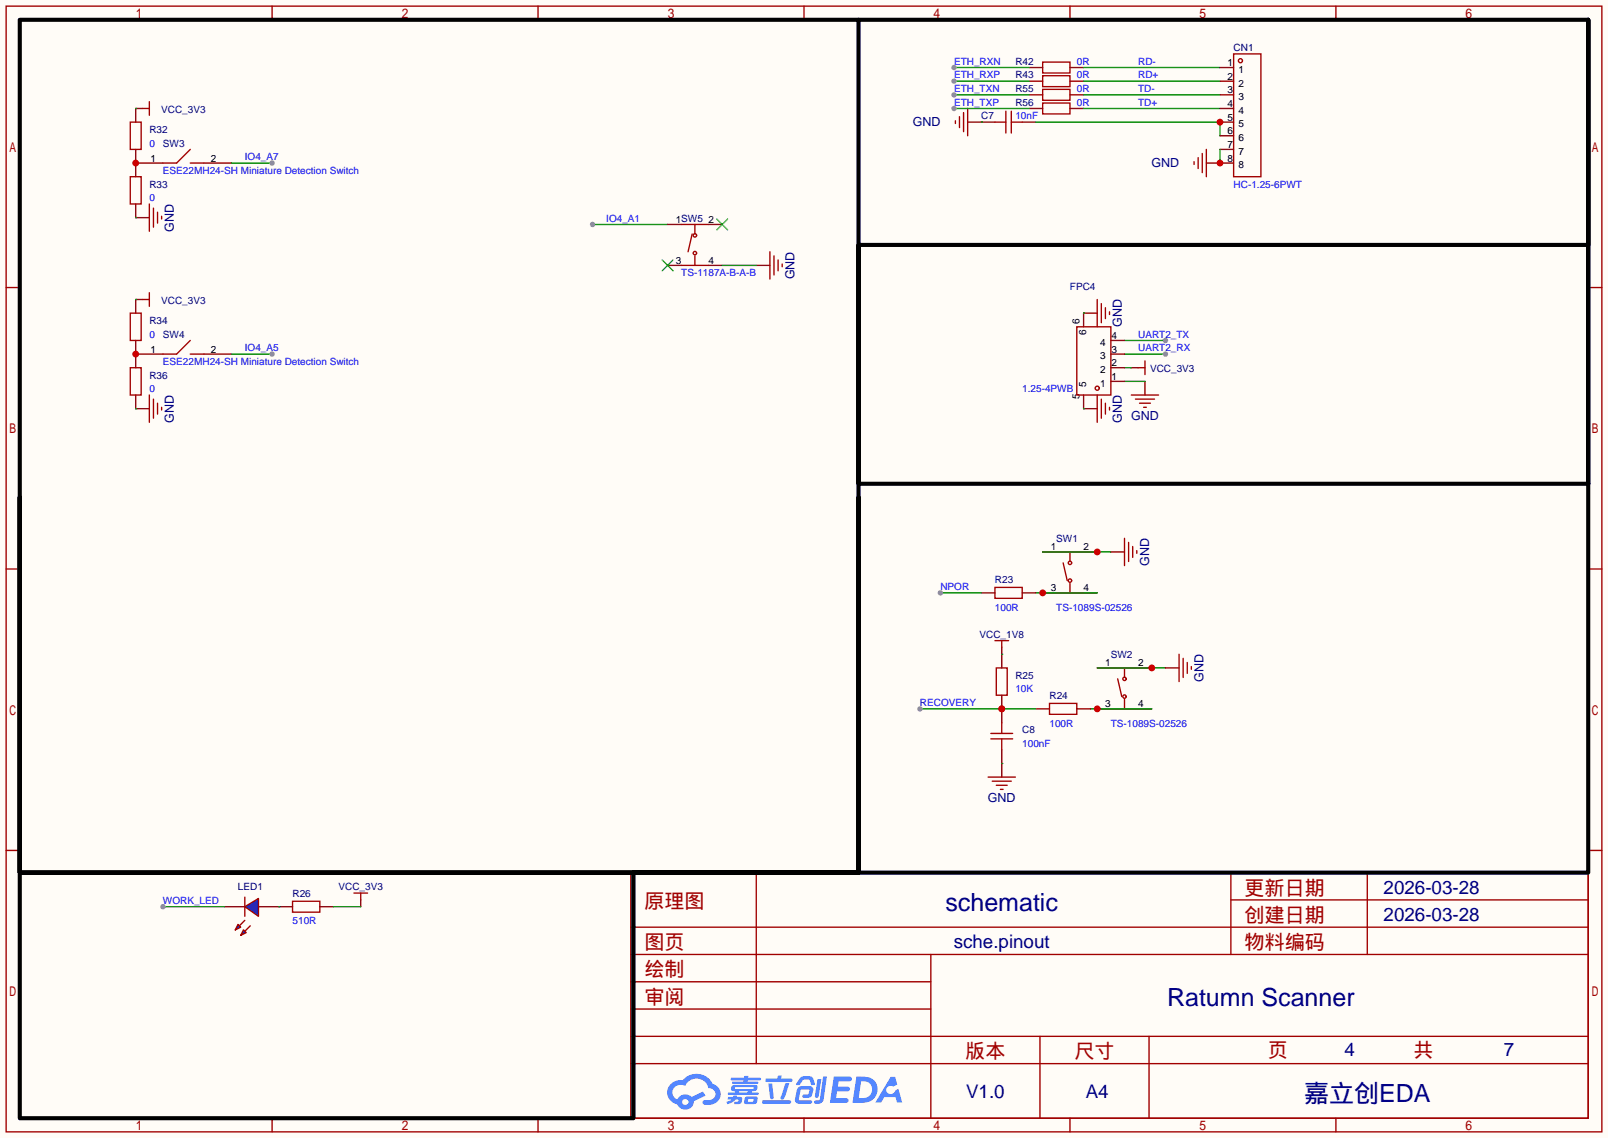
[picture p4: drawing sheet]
<svg xmlns="http://www.w3.org/2000/svg" width="299mm" height="212mm" viewBox="0 0 299 212" stroke-linecap="round" stroke-linejoin="round" font-family="sans-serif">
<path d="M0 0h299.5v211.8h-299.5z" fill="#fffcf7"/>
<g fill="none" stroke="#a10000" stroke-width=".25">
<path d="M1.1 1.1h297.2v209.6h-297.2zM3.7 3.7h292.1v204.5h-292.1zM50.7 1.1v2.6M100.2 1.1v2.6M149.7 1.1v2.6M199.3 1.1v2.6M248.8 1.1v2.6M1.1 53.5h2.6M295.8 53.5h2.5M1.1 105.9h2.6M295.8 105.9h2.5M1.1 158.3h2.6"/>
<path d="M295.8 158.3h2.5M117.5 162.4h178.3v45.8h-178.3zM117.5 177.7h178.3M117.5 172.6h178.3M140.8 162.4v35.6M173.4 177.7v30.5M229.2 162.4v15.3M229.2 167.5h66.6M254.6 162.4v15.3M117.5 182.8h55.9M117.5 198h178.3M117.5 192.9h178.3"/>
<path d="M117.5 187.8h55.9M193.7 192.9v15.3M214 192.9v15.3M50.7 208.2v2.5M100.2 208.2v2.5M149.7 208.2v2.5M199.3 208.2v2.5M248.8 208.2v2.5"/>
</g>
<g fill="#5487ff">
<path d="M155.3 200.4h2.1a.97 .97 0 0 1 1.3 .4 .53 .53 0 0 1-.7 .5h-1.8l-.2 1h1.9a.43 .43 0 0 1 .4 .5 .43 .43 0 0 1-.5 .3h-1.9l-.2 1.3h1.7a.45 .45 0 0 1 .6 .2 .45 .45 0 0 1-.2 .6l-3.2 .1z"/>
<path d="M165.9 200.5h.8l.4 1.4-.7 .4a.82 .82 0 0 0-1.2 .1 .82 .82 0 0 0 .1 1.1 .82 .82 0 0 0 1.2 0l.2-.5 .6-.3 .7 2.5h-.9l-.3-1h-2.1l-.6 1h-1.1z"/>
<path d="M152.2 200.9h.8l-.5 3.2a.36 .36 0 0 1-.4 .3 .36 .36 0 0 1-.3-.4z"/>
<path d="M153.3 200.4h.7l-.6 4.3a1.13 1.13 0 0 1-1.8 .6l.2-.4 .7-.1 .2-.2z"/>
<path d="M149 200.7l.6-.4h1a.77 .77 0 0 1 .9 .6l.3 .9-.2 .2h-.5l-.4-1h-.9a1.3 1.3 0 0 0-.8 .9l-.6 .1-.2-.2z"/>
<path d="M148.6 202.5l.5-.3h1.7a.66 .66 0 0 1 .6 .9l-.1 .4a.81 .81 0 0 1-.9 .9h-.7a.32 .32 0 0 1-.3-.4 .32 .32 0 0 1 .4-.3h.7l.3-.9-1.7 .1-.3 1.9h2.1a.32 .32 0 0 1 .4 .4 .32 .32 0 0 1-.4 .3l-2.3-.1-.5-.3v-.5z"/>
<path d="M142 204.8h5a.33 .33 0 0 1 .3 .4 .33 .33 0 0 1-.3 .3h-4.9l-.2-.2z"/>
<path d="M146.3 201.6h.7l-1 2.9a.36 .36 0 0 1-.4 .2 .36 .36 0 0 1-.3-.3z"/>
<path d="M143.1 201.7h.7l.3 2.6a.34 .34 0 0 1-.3 .3 .34 .34 0 0 1-.4-.2z"/>
<path d="M142.6 200.8h2.2l.1-.4 .1-.2h.6l-.1 .6h1.8a.32 .32 0 0 1 .3 .3 .32 .32 0 0 1-.4 .3h-4.5l-.1-.1z"/>
<path d="M135.6 204.2h.9l.1-.2 .7-.1-.1 .3h.9a.82 .82 0 0 1-.6 1.3h-.7v-.4l.7-.1v-.3h-.5l-.5 .4-1 .4-.2-.4 1-.4h-.8z"/>
<path d="M136.1 200.6h2.5v-.3h.8l-.1 .3h2.2l.2 .3-.2 .2h-2.3v.3h1.8l.2 .2-.2 .2h-4.5l-.2-.2 .1-.2h2l.1-.3h-2.3l-.1-.2z"/>
<path d="M159.5 200.4l-.7 4.9h1.6a2.47 2.47 0 0 0 2.9-1.7 2.47 2.47 0 0 0-1.4-3zM160.4 201.3a1.61 1.61 0 0 1 2 1.4 1.61 1.61 0 0 1-1.8 1.7h-.7z"/>
<path d="M136.3 202.2a.55 .55 0 0 0-.2 .7 .55 .55 0 0 0 .7 .2l.1 .3h-1.3v.4h5.5l.2-.2-.2-.2h-1.2l.2-.3a.7 .7 0 0 0 .8-.2 .7 .7 0 0 0 0-.9h-4.1zM136.9 202.4h3.3l.2 .1-.2 .2h-3.2l-.2-.1zM137.6 203.1h1.7l-.2 .3h-1.4z"/>
<path d="M138.8 204.3a1.05 1.05 0 0 0-.1 1.2 2.91 2.91 0 0 0 2.2-.2 .98 .98 0 0 0 0-1.2h-1.6zM139.4 204.6l.8-.1 .1 .1v.3l-.2 .2h-.8z"/>
<path d="M125 201.7a2.23 2.23 0 0 0-.7 2.3 2.23 2.23 0 0 0 1.8 1.6 1.58 1.58 0 0 0 1.8 .9 1.58 1.58 0 0 0 1.3-1.5l2.2-1-.5-.8-2.1 1a1.65 1.65 0 0 0-2.6 .5 1.45 1.45 0 0 1-.8-2 1.45 1.45 0 0 1 2-.7l.2 .1a2.3 2.3 0 0 1 2.3-1.3 2.3 2.3 0 0 1 2.1 1.7 1.12 1.12 0 0 1 1.2 1.1 1.12 1.12 0 0 1-1.1 1.2h-.7a.45 .45 0 0 0-.6 .3 .45 .45 0 0 0 .5 .6 2.21 2.21 0 0 0 2.2-.6 2.21 2.21 0 0 0 .5-2.3 2.13 2.13 0 0 0-1.3-1 3.3 3.3 0 0 0-5.5-.7l-1.2 .1zM127.1 205.2a.57 .57 0 0 1 1.1 0 .57 .57 0 0 1-1.1 0z"/>
</g>
<g fill="none" stroke="#a10000" stroke-width=".25">
<path d="M196.7 110.4h5.1M196.7 102.7h5.1M198 104.8l.8 3.3M199.3 102.7v1.8M199.3 108.6v1.8"/>
<circle cx="199.3" cy="104.8" r=".32"/>
<circle cx="199.3" cy="108.1" r=".32"/>
</g>
<path d="M194.2 102.7h2.5M194.2 110.4h2.5M201.8 102.7h2.5M201.8 110.4h2.5" fill="none" stroke="#870000" stroke-width=".25"/>
<path d="M194.2 102.7h12.7" fill="none" stroke="#008700" stroke-width=".25"/>
<circle cx="204.3" cy="102.7" r=".63" fill="#c00"/>
<path d="M192.9 110.4h11.4" fill="none" stroke="#008700" stroke-width=".25"/>
<circle cx="194.2" cy="110.4" r=".63" fill="#c00"/>
<path d="M140.8 49.4h2.6M182.8 110.4h2.5M190.4 110.4h2.5M206.9 102.7h2.5" fill="none" stroke="#870000" stroke-width=".25"/>
<path d="M143.4 46.9v5M144.1 47.6v3.6M144.9 48.4v2M145.7 49.1v.6M185.3 109.3h5.1v2.1h-5.1zM209.4 100.2v5.1M210.2 101v3.5M210.9 101.7v2.1M211.7 102.5v.5" fill="none" stroke="#a10000" stroke-width=".25"/>
<path d="M175.1 110.4h7.7" fill="none" stroke="#008700" stroke-width=".25"/>
<circle cx="175.1" cy="110.4" r=".51" fill="#999"/>
<g fill="none" stroke="#a10000" stroke-width=".25">
<path d="M206.9 132h5.1M206.9 124.3h5.1M208.2 126.4l.7 3.3M209.4 124.3v1.8M209.4 130.2v1.8"/>
<circle cx="209.4" cy="129.7" r=".32"/>
<circle cx="209.4" cy="126.4" r=".32"/>
</g>
<path d="M204.3 124.3h2.6M204.3 132h2.6M212 124.3h2.5M212 132h2.5" fill="none" stroke="#870000" stroke-width=".25"/>
<path d="M204.3 124.3h12.7" fill="none" stroke="#008700" stroke-width=".25"/>
<circle cx="214.5" cy="124.3" r=".63" fill="#c00"/>
<path d="M182.8 22.7h2.5M190.4 22.7h2.5" fill="none" stroke="#870000" stroke-width=".25"/>
<path d="M185.3 22.7h2M187.3 20.7v4.1M188.3 22.7h2.1M188.3 20.7v4.1" fill="none" stroke="#a10000" stroke-width=".25"/>
<path d="M203.1 132h11.4" fill="none" stroke="#008700" stroke-width=".25"/>
<circle cx="204.3" cy="132" r=".63" fill="#c00"/>
<path d="M180.2 22.7h2.6M224.7 30.4h2.5M192.9 132h2.6M200.5 132h2.6M217 124.3h2.6" fill="none" stroke="#870000" stroke-width=".25"/>
<g fill="none" stroke="#a10000" stroke-width=".25">
<path d="M177.9 22.5v.5M178.7 21.7v2M179.5 21v3.5M180.2 20.2v5.1M222.4 30.1v.5M223.1 29.3v2.1M223.9 28.6v3.5M224.7 27.8v5.1M195.5 130.9h5v2.1h-5zM219.6 121.8v5.1M220.3 122.6v3.5M221.1 123.3v2"/>
<path d="M221.9 124.1v.5"/>
</g>
<path d="M192.9 22.7h34.3v2.6M171.3 132h21.6" fill="none" stroke="#008700" stroke-width=".25"/>
<circle cx="186.6" cy="132" r=".63" fill="#c00"/>
<circle cx="171.3" cy="132" r=".51" fill="#999"/>
<path d="M194.2 11.6h5.1v2h-5.1zM194.2 14.1h5.1v2h-5.1zM185.3 119.3h2.5M186.6 119.3v1.2M185.5 124.3h2.1v5.1h-2.1z" fill="none" stroke="#a10000" stroke-width=".25"/>
<path d="M191.6 12.6h2.6M191.6 15.1h2.6M199.3 12.6h2.5M199.3 15.1h2.5M186.6 120.5v3.8M186.6 129.4v5.1M186.6 139.6v2.5" fill="none" stroke="#870000" stroke-width=".25"/>
<path d="M182.8 22.7h.1M186.6 121.8h.1" fill="none" stroke="#008700" stroke-width=".25"/>
<circle cx="186.6" cy="132" r=".63" fill="#c00"/>
<path d="M194.2 16.6h5.1v2.1h-5.1zM194.2 19.2h5.1v2h-5.1zM184.5 137.5h4.1M184.5 136.5h4.1M186.6 134.5v2M186.6 137.5v2.1M184 144.7h5.1M184.8 145.4h3.5M185.5 146.2h2.1M186.3 146.9h.5M45.6 167v3.6M54.5 167.8h5.1v2h-5.1z" fill="none" stroke="#a10000" stroke-width=".25"/>
<path d="M191.6 17.7h2.6M199.3 17.7h2.5M191.6 20.2h2.6M199.3 20.2h2.5M186.6 142.1v2.6M41.8 168.8h3.8M48.1 168.8h6.4M59.6 168.8h2.5" fill="none" stroke="#870000" stroke-width=".25"/>
<path d="M186.6 142.1h.1" fill="none" stroke="#008700" stroke-width=".25"/>
<g fill="#00f" stroke="#a10000" stroke-width=".25">
<path d="M45.6 168.8l2.5-1.5v3.3z"/>
<path d="M45.3 173.1l.5 .5-1 .5z"/>
<path d="M44.3 172.1l.5 .5-1 .5z"/>
</g>
<path d="M45.6 171.3l-1 1M46.6 172.3l-1 1.1M65.9 166.2h2.6M67.2 166.2v1.3" fill="none" stroke="#a10000" stroke-width=".25"/>
<path d="M177.7 12.6h13.9M201.8 12.6h25.4M201.8 15.1h25.4M201.8 17.7h25.4M201.8 20.2h25.4" fill="none" stroke="#008700" stroke-width=".25"/>
<path d="M67.2 167.5v1.3" fill="none" stroke="#870000" stroke-width=".25"/>
<circle cx="177.7" cy="12.6" r=".51" fill="#999"/>
<path d="M177.7 15.1h13.9M62.1 168.8h5.1" fill="none" stroke="#008700" stroke-width=".25"/>
<circle cx="177.7" cy="15.1" r=".51" fill="#999"/>
<path d="M30.4 168.8h11.4" fill="none" stroke="#008700" stroke-width=".25"/>
<circle cx="30.4" cy="168.8" r=".51" fill="#999"/>
<path d="M177.7 17.7h13.9" fill="none" stroke="#008700" stroke-width=".25"/>
<circle cx="177.7" cy="17.7" r=".51" fill="#999"/>
<path d="M177.7 20.2h13.9" fill="none" stroke="#008700" stroke-width=".25"/>
<circle cx="177.7" cy="20.2" r=".51" fill="#999"/>
<path d="M110.4 41.8h13.9" fill="none" stroke="#008700" stroke-width=".25"/>
<circle cx="110.4" cy="41.8" r=".51" fill="#999"/>
<path d="M43.1 65.9h7.6" fill="none" stroke="#008700" stroke-width=".25"/>
<circle cx="50.7" cy="65.9" r=".51" fill="#999"/>
<path d="M43.1 30.4h7.6" fill="none" stroke="#008700" stroke-width=".25"/>
<circle cx="50.7" cy="30.4" r=".51" fill="#999"/>
<path d="M209.4 63.4h7.6" fill="none" stroke="#008700" stroke-width=".25"/>
<circle cx="217" cy="63.4" r=".51" fill="#999"/>
<path d="M209.4 65.9h7.6" fill="none" stroke="#008700" stroke-width=".25"/>
<circle cx="217" cy="65.9" r=".51" fill="#999"/>
<g fill="none" stroke="#870000" stroke-width=".25">
<path d="M227.2 12.6h2.5M227.2 15.1h2.5M227.2 17.7h2.5M25.3 20.2h1.2M227.2 20.2h2.5M227.2 22.7h2.5M25.3 40.5h2.5M25.3 55.8h1.2M201.8 58.3h2.5M25.3 76.1h2.5M201.8 76.1h2.5M210.7 68.5h1.3"/>
<path d="M213.2 71v2.5"/>
</g>
<g fill="none" stroke="#a10000" stroke-width=".25">
<path d="M27.8 18.9v2.6M229.7 10h5.1v22.9h-5.1zM26.5 20.2h1.3M27.8 38v5.1M28.6 38.7v3.6M29.3 39.5v2M26.5 55.8h1.3M27.8 54.5v2.5M30.1 40.3v.5M204.3 55.8v5M205.1 56.5v3.6M205.9 57.3v2"/>
<path d="M206.6 58v.5M27.8 73.5v5.1M28.6 74.3v3.6M29.3 75.1v2M30.1 75.8v.5M204.3 73.5v5.1M205.1 74.3v3.6M205.9 75.1v2M206.6 75.8v.5M210.7 73.5h5.1M211.5 74.3h3.5M212 68.5h1.2"/>
<path d="M212.2 75.1h2M213 75.8h.5M213.2 67.2v2.5"/>
<circle cx="231" cy="11.3" r=".38"/>
</g>
<path d="M209.4 68.5h1.3M209.4 71h3.8" fill="none" stroke="#008700" stroke-width=".25"/>
<circle cx="227.2" cy="22.7" r=".63" fill="#c00"/>
<g fill="none" stroke="#870000" stroke-width=".25">
<path d="M25.3 30.4h5.1M25.3 20.2v2.5M25.3 27.8v5.1M38 30.4h5.1M227.2 25.3h2.5M227.2 27.8h2.5M227.2 30.4h2.5M201.8 58.3v2.5M25.3 65.9h5.1M38 65.9h5.1M201.8 73.5v2.6M206.9 63.4h2.5"/>
<path d="M206.9 65.9h2.5M206.9 68.5h2.5M206.9 71h2.5"/>
</g>
<path d="M25.3 30.4h.1M201.8 58.3h.1M201.8 76.1h.1M51.9 168.8h.1" fill="none" stroke="#008700" stroke-width=".25"/>
<g fill="none" stroke="#a10000" stroke-width=".25">
<path d="M24.3 22.7h2v5.1h-2zM35.4 27.8l-2.5 2.6h-2.5M35.4 30.4h2.6M35.4 63.4l-2.5 2.5h-2.5M35.4 65.9h2.6M200.5 60.8h6.4v12.7h-6.4z"/>
<circle cx="204.3" cy="72.3" r=".38"/>
</g>
<circle cx="25.3" cy="30.4" r=".63" fill="#c00"/>
<path d="M25.3 38v2.5M25.3 55.8v2.5M25.3 63.4v5.1" fill="none" stroke="#870000" stroke-width=".25"/>
<path d="M24.3 32.9h2v5.1h-2zM24.3 58.3h2v5.1h-2z" fill="none" stroke="#a10000" stroke-width=".25"/>
<path d="M25.3 65.9h.1" fill="none" stroke="#008700" stroke-width=".25"/>
<circle cx="25.3" cy="65.9" r=".63" fill="#c00"/>
<path d="M124.3 41.8h2.6M124.3 49.4h2.6M132 41.8h2.5M132 49.4h2.5M25.3 73.5v2.6" fill="none" stroke="#870000" stroke-width=".25"/>
<g fill="none" stroke="#a10000" stroke-width=".25">
<path d="M126.9 49.4h5.1M126.9 41.8h5.1M128.9 43.6l-.8 3.3M129.4 41.8v1.8M129.4 47.6v1.8M24.3 68.5h2v5h-2z"/>
<circle cx="129.4" cy="47.1" r=".32"/>
<circle cx="129.4" cy="43.8" r=".32"/>
</g>
<path d="M25.3 20.2h.1M227.2 27.8v2.6M25.3 55.8h.1M25.3 40.5h.1M134.5 49.4h6.3M25.3 76.1h.1" fill="none" stroke="#008700" stroke-width=".25"/>
<path d="M159.9 3.7v158.7h135.9v-72.4h-135.9v-44.4h135.9v-41.9v86.3v-86.3h-292.1v204.5h114.3v-45.8h41.9h-156.2v-69.8v69.8h156.2v-69.8" fill="none" stroke="#000" stroke-width=".76"/>
<path d="M123.3 48.4l2 2M125.3 48.4l-2 2M133.5 40.8l2 2M135.5 40.8l-2 2" fill="none" stroke="#3c3" stroke-width=".25"/>
<circle cx="227.2" cy="30.4" r=".63" fill="#c00"/>
<g font-size="4.7" fill="#000080">
<text x="176.1" y="169.5">schematic</text>
<text x="217.4" y="187.3">Ratumn Scanner</text>
<text x="242.9" y="205.1">嘉立创EDA</text>
</g>
<g font-size="3.7" fill="#a00000">
<text x="231.8" y="166.5">更新日期</text>
<text x="120" y="169.1">原理图</text>
<text x="231.8" y="171.6">创建日期</text>
<text x="120" y="176.7">图页</text>
<text x="231.8" y="176.7">物料编码</text>
<text x="120" y="181.8">绘制</text>
<text x="120" y="186.8">审阅</text>
<text x="179.8" y="197">版本</text>
<text x="200.1" y="197">尺寸</text>
<text x="236.1" y="196.7">页</text>
<text x="263.3" y="196.7">共</text>
</g>
<g font-size="3.5" fill="#000080">
<text x="257.7" y="166.4">2026-03-28</text>
<text x="257.7" y="171.4">2026-03-28</text>
<text x="177.6" y="176.5">sche.pinout</text>
<text x="250.4" y="196.6">4</text>
<text x="280.1" y="196.6">7</text>
<text x="179.9" y="204.5">V1.0</text>
<text x="202.2" y="204.5">A4</text>
</g>
<g font-size="2.3" fill="#000080">
<text x="170" y="23.5">GND</text>
<text x="214.5" y="31.1">GND</text>
<text x="32.4" y="43.1" transform="rotate(-90 32.4 43.1)">GND</text>
<text x="148" y="52" transform="rotate(-90 148 52)">GND</text>
<text x="208.9" y="60.9" transform="rotate(-90 208.9 60.9)">GND</text>
<text x="32.4" y="78.7" transform="rotate(-90 32.4 78.7)">GND</text>
<text x="208.9" y="78.7" transform="rotate(-90 208.9 78.7)">GND</text>
<text x="210.6" y="78.1">GND</text>
<text x="214" y="105.3" transform="rotate(-90 214 105.3)">GND</text>
<text x="224.2" y="126.9" transform="rotate(-90 224.2 126.9)">GND</text>
<text x="184" y="149.2">GND</text>
</g>
<g font-size="1.9" fill="#000080">
<text x="229.7" y="9.5">CN1</text>
<text x="189.1" y="12.1">R42</text>
<text x="189.1" y="14.6">R43</text>
<text x="189.1" y="17.1">R55</text>
<text x="30" y="21">VCC_3V3</text>
<text x="182.8" y="22.2">C7</text>
<text x="189.1" y="19.7">R56</text>
<text x="27.8" y="24.8">R32</text>
<text x="30.4" y="27.3">SW3</text>
<text x="27.8" y="34.9">R33</text>
<text x="199.3" y="54">FPC4</text>
<text x="30" y="56.5">VCC_3V3</text>
<text x="27.8" y="60.3">R34</text>
<text x="30.4" y="62.9">SW4</text>
<text x="27.8" y="70.5">R36</text>
<text x="214.2" y="69.2">VCC_3V3</text>
<text x="196.7" y="101">SW1</text>
<text x="185.3" y="108.6">R23</text>
<text x="182.4" y="118.7">VCC_1V8</text>
<text x="206.9" y="122.6">SW2</text>
<text x="189.1" y="126.4">R25</text>
<text x="195.5" y="130.2">R24</text>
<text x="190.4" y="136.5">C8</text>
<text x="44.3" y="165.7">LED1</text>
<text x="54.5" y="167">R26</text>
<text x="63" y="165.7">VCC_3V3</text>
</g>
<g font-size="1.9" fill="#00f">
<text x="177.7" y="12.1">ETH_RXN</text>
<text x="177.7" y="14.6">ETH_RXP</text>
<text x="177.7" y="17.1">ETH_TXN</text>
<text x="200.5" y="12.1">0R</text>
<text x="200.5" y="14.6">0R</text>
<text x="200.5" y="17.1">0R</text>
<text x="212" y="12.1">RD-</text>
<text x="212" y="14.6">RD+</text>
<text x="212" y="17.1">TD-</text>
<text x="177.7" y="19.7">ETH_TXP</text>
<text x="189.1" y="22.2">10nF</text>
<text x="200.5" y="19.7">0R</text>
<text x="212" y="19.7">TD+</text>
<text x="27.8" y="27.3">0</text>
<text x="45.6" y="29.8">IO4_A7</text>
<text x="30.4" y="32.4">ESE22MH24-SH Miniature Detection Switch</text>
<text x="229.7" y="34.9">HC-1.25-6PWT</text>
<text x="27.8" y="37.5">0</text>
<text x="112.9" y="41.3">IO4_A1</text>
<text x="126.9" y="51.4">TS-1187A-B-A-B</text>
<text x="27.8" y="62.9">0</text>
<text x="45.6" y="65.4">IO4_A5</text>
<text x="212" y="62.9">UART2_TX</text>
<text x="212" y="65.4">UART2_RX</text>
<text x="30.4" y="67.9">ESE22MH24-SH Miniature Detection Switch</text>
<text x="27.8" y="73">0</text>
<text x="190.4" y="73">1.25-4PWB</text>
<text x="175.1" y="109.9">NPOR</text>
<text x="185.3" y="113.7">100R</text>
<text x="196.7" y="113.7">TS-1089S-02526</text>
<text x="171.3" y="131.4">RECOVERY</text>
<text x="189.1" y="128.9">10K</text>
<text x="195.5" y="135.3">100R</text>
<text x="206.9" y="135.3">TS-1089S-02526</text>
<text x="190.4" y="139.1">100nF</text>
<text x="30.4" y="168.3">WORK_LED</text>
<text x="54.5" y="172.1">510R</text>
</g>
<g font-size="1.9">
<text x="228.6" y="12.3">1</text>
<text x="228.6" y="14.8">2</text>
<text x="228.6" y="17.4">3</text>
<text x="230.7" y="13.6">1</text>
<text x="230.7" y="16.1">2</text>
<text x="228.6" y="19.9">4</text>
<text x="228.6" y="22.5">5</text>
<text x="230.7" y="18.6">3</text>
<text x="230.7" y="21.2">4</text>
<text x="230.7" y="23.7">5</text>
<text x="228.6" y="25">6</text>
<text x="228.6" y="27.5">7</text>
<text x="230.7" y="26.3">6</text>
<text x="230.7" y="28.8">7</text>
<text x="28" y="30.1">1</text>
<text x="39.2" y="30.1">2</text>
<text x="228.6" y="30.1">8</text>
<text x="230.7" y="31.3">8</text>
<text x="125.8" y="41.5">1SW5</text>
<text x="132" y="41.5">2</text>
<text x="125.8" y="49.1">3</text>
<text x="132" y="49.1">4</text>
<text x="28" y="65.6">1</text>
<text x="39.2" y="65.6">2</text>
<text x="201" y="60.2" transform="rotate(-90 201 60.2)">6</text>
<text x="202.3" y="62.3" transform="rotate(-90 202.3 62.3)">6</text>
<text x="204.9" y="64.4">4</text>
<text x="207" y="63.1">4</text>
<text x="207" y="65.6">3</text>
<text x="204.9" y="66.9">3</text>
<text x="204.9" y="69.4">2</text>
<text x="204.9" y="72">1</text>
<text x="207" y="68.2">2</text>
<text x="207" y="70.7">1</text>
<text x="201" y="74.2" transform="rotate(-90 201 74.2)">5</text>
<text x="202.3" y="72.1" transform="rotate(-90 202.3 72.1)">5</text>
<text x="195.7" y="102.5">1</text>
<text x="201.8" y="102.5">2</text>
<text x="195.7" y="110.1">3</text>
<text x="201.8" y="110.1">4</text>
<text x="205.8" y="124.1">1</text>
<text x="212" y="124.1">2</text>
<text x="205.8" y="131.7">3</text>
<text x="212" y="131.7">4</text>
</g>
</svg>
